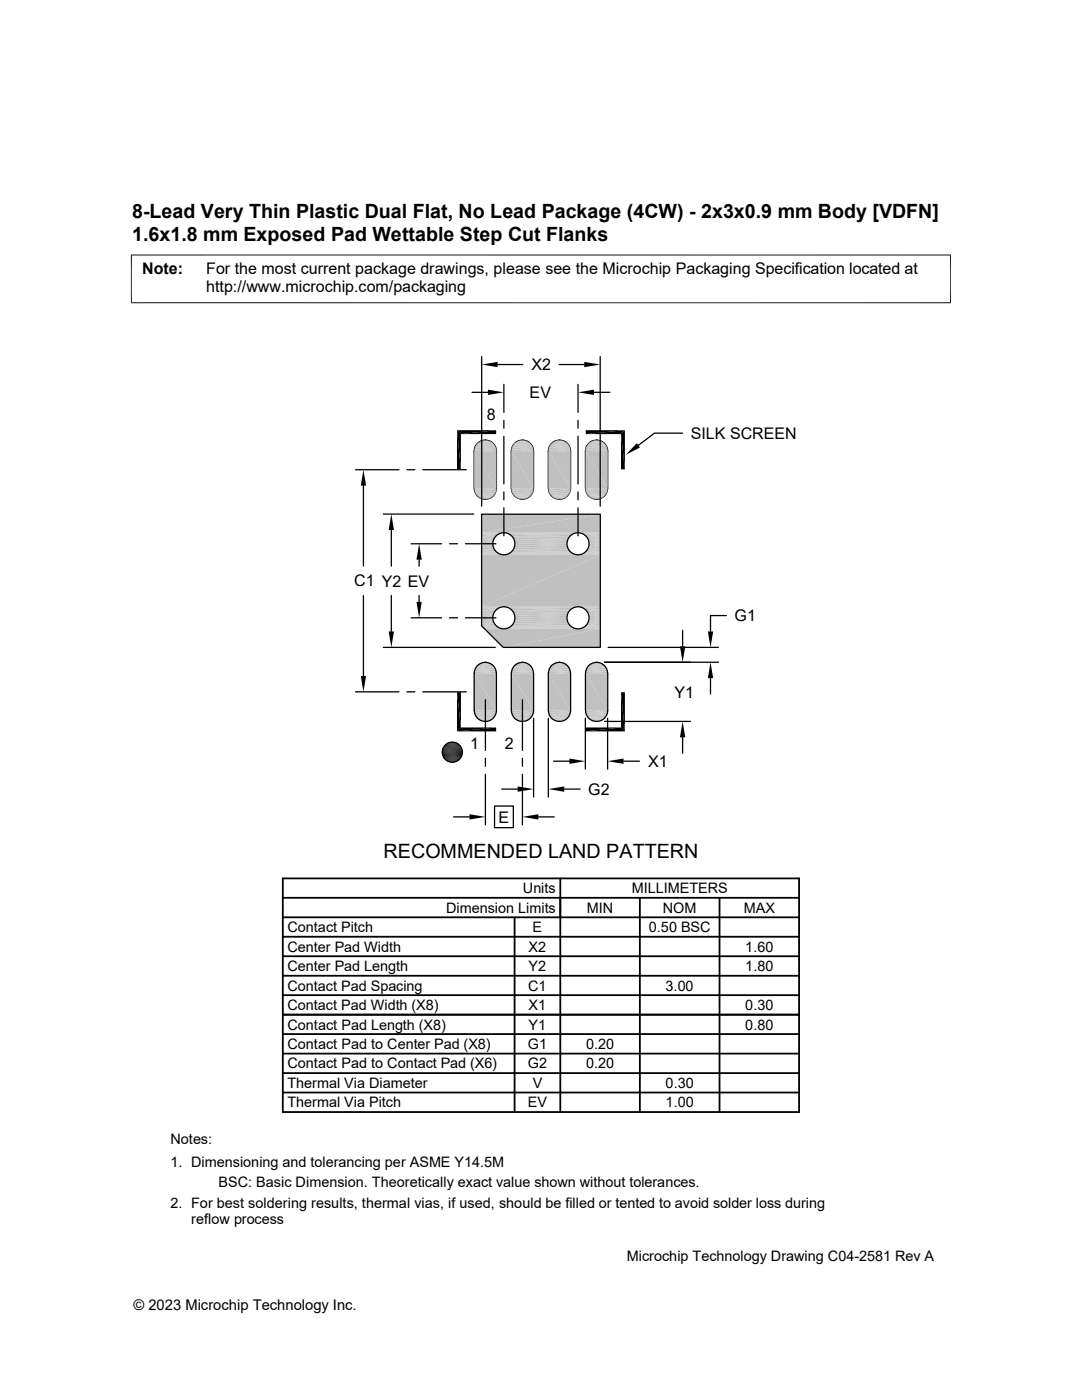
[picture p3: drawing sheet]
<svg xmlns="http://www.w3.org/2000/svg" width="216mm" height="279mm" viewBox="0 0 216 279" stroke-linecap="round" stroke-linejoin="round" font-family="sans-serif">
<path d="M99.1 97.4v-7.4a2.22 2.22 0 0 0-2.3-2.2 2.22 2.22 0 0 0-2.2 2.2v7.4a2.21 2.21 0 0 0 2.2 2.2 2.21 2.21 0 0 0 2.2-2.2M102 97.4v-7.4a2.22 2.22 0 0 1 2.2-2.2 2.22 2.22 0 0 1 2.3 2.2v7.4a2.21 2.21 0 0 1-2.2 2.2 2.21 2.21 0 0 1-2.3-2.2M109.4 97.4v-7.4a2.22 2.22 0 0 1 2.2-2.2 2.22 2.22 0 0 1 2.3 2.2v7.4a2.21 2.21 0 0 1-2.3 2.2 2.21 2.21 0 0 1-2.2-2.2M121.3 97.4v-7.4a2.22 2.22 0 0 0-2.3-2.2 2.22 2.22 0 0 0-2.2 2.2v7.4a2.21 2.21 0 0 0 2.2 2.2 2.21 2.21 0 0 0 2.2-2.2" fill="none" stroke="#000" stroke-width=".25"/>
<g fill="#000">
<path d="M96.8 87.8v.1zM96.8 87.8l.1 .1zM96.7 87.8l.1 .1zM96.9 87.8v.1zM104.2 87.8v.1zM104.2 87.8l.1 .1zM104.1 87.8l.1 .1zM104.3 87.8v.1zM111.5 87.8l.1 .1zM111.5 87.8l.2 .1zM111.6 87.8l.1 .1zM111.7 87.8v.1z"/>
<path d="M119 87.8v.1zM119 87.8l.1 .1zM118.9 87.8l.1 .1zM119.1 87.8v.1z"/>
</g>
<g fill="#c0c0c0">
<path d="M96.5 87.9h.7z"/>
<path d="M96.1 88l.4-.1 1.1 .1z"/>
<path d="M96.5 87.9l1.1 .1z"/>
</g>
<path d="M95.7 88.1h2.3" fill="none" stroke="#c0c0c0" stroke-width=".2"/>
<path d="M96.1 88h1.5l.4 .1z" fill="#c0c0c0"/>
<path d="M95.4 88.2h2.9" fill="none" stroke="#c0c0c0" stroke-width=".21"/>
<path d="M95.1 88.5h3.5" fill="none" stroke="#c0c0c0" stroke-width=".28"/>
<path d="M94.9 88.8h3.9" fill="none" stroke="#c0c0c0" stroke-width=".32"/>
<path d="M94.8 89.1h4.1" fill="none" stroke="#c0c0c0" stroke-width=".34"/>
<path d="M94.6 89.9h4.5M94.7 89.5h4.3" fill="none" stroke="#c0c0c0" stroke-width=".38"/>
<g fill="#c0c0c0">
<path d="M94.6 90l4.5 7.4h-4.5z"/>
<path d="M94.6 90h4.5v7.4z"/>
</g>
<path d="M94.6 97.6h4.5M94.7 98h4.3" fill="none" stroke="#c0c0c0" stroke-width=".38"/>
<path d="M94.8 98.4h4.1" fill="none" stroke="#c0c0c0" stroke-width=".36"/>
<path d="M94.9 98.7h3.9" fill="none" stroke="#c0c0c0" stroke-width=".32"/>
<path d="M95.1 99h3.5" fill="none" stroke="#c0c0c0" stroke-width=".28"/>
<path d="M95.4 99.3h2.9" fill="none" stroke="#c0c0c0" stroke-width=".21"/>
<path d="M95.7 99.4l1.9 .1h-1.5z" fill="#c0c0c0"/>
<path d="M95.7 99.4h2.3" fill="none" stroke="#c0c0c0" stroke-width=".2"/>
<g fill="#c0c0c0">
<path d="M96.5 99.6h.7z"/>
<path d="M96.1 99.5l1.1 .1z"/>
<path d="M96.1 99.5h1.5z"/>
<path d="M96.5 132.2h.7z"/>
<path d="M96.1 132.3h1.5z"/>
<path d="M96.5 132.2l1.1 .1z"/>
</g>
<path d="M95.7 132.4h2.3" fill="none" stroke="#c0c0c0" stroke-width=".2"/>
<path d="M96.1 132.3h1.5l.4 .2z" fill="#c0c0c0"/>
<path d="M95.4 132.6h2.9" fill="none" stroke="#c0c0c0" stroke-width=".21"/>
<path d="M95.1 132.8h3.5" fill="none" stroke="#c0c0c0" stroke-width=".28"/>
<path d="M94.9 133.1h3.9" fill="none" stroke="#c0c0c0" stroke-width=".32"/>
<path d="M94.8 133.4h4.1" fill="none" stroke="#c0c0c0" stroke-width=".36"/>
<path d="M94.6 134.2h4.5M94.7 133.8h4.3" fill="none" stroke="#c0c0c0" stroke-width=".38"/>
<g fill="#c0c0c0">
<path d="M94.6 134.4l4.5 7.4h-4.5z"/>
<path d="M94.6 134.4h4.5v7.4z"/>
</g>
<path d="M94.6 142h4.5M94.7 142.3h4.3" fill="none" stroke="#c0c0c0" stroke-width=".38"/>
<path d="M94.8 142.7h4.1" fill="none" stroke="#c0c0c0" stroke-width=".34"/>
<path d="M94.9 143h3.9" fill="none" stroke="#c0c0c0" stroke-width=".32"/>
<path d="M95.1 143.3h3.5" fill="none" stroke="#c0c0c0" stroke-width=".28"/>
<path d="M95.4 143.6h2.9" fill="none" stroke="#c0c0c0" stroke-width=".21"/>
<path d="M95.7 143.7l1.9 .1h-1.5z" fill="#c0c0c0"/>
<path d="M95.7 143.8h2.3" fill="none" stroke="#c0c0c0" stroke-width=".2"/>
<g fill="#c0c0c0">
<path d="M96.5 144h.7z"/>
<path d="M96.1 143.8l1.1 .2z"/>
<path d="M96.1 143.8h1.5l-.4 .2z"/>
<path d="M103.9 132.2h.7z"/>
<path d="M103.5 132.3h1.5z"/>
<path d="M103.9 132.2l1.1 .1z"/>
</g>
<path d="M103.1 132.4h2.2" fill="none" stroke="#c0c0c0" stroke-width=".2"/>
<path d="M103.5 132.3h1.5l.3 .2z" fill="#c0c0c0"/>
<path d="M102.8 132.6h2.9" fill="none" stroke="#c0c0c0" stroke-width=".21"/>
<path d="M102.5 132.8h3.4" fill="none" stroke="#c0c0c0" stroke-width=".28"/>
<path d="M102.3 133.1h3.9" fill="none" stroke="#c0c0c0" stroke-width=".32"/>
<path d="M102.2 133.4h4.1" fill="none" stroke="#c0c0c0" stroke-width=".36"/>
<path d="M102 134.2h4.5M102 133.8h4.4" fill="none" stroke="#c0c0c0" stroke-width=".38"/>
<g fill="#c0c0c0">
<path d="M102 134.4l4.5 7.4h-4.5z"/>
<path d="M102 134.4h4.5v7.4z"/>
</g>
<path d="M102 142h4.5M102 142.3h4.4" fill="none" stroke="#c0c0c0" stroke-width=".38"/>
<path d="M102.2 142.7h4.1" fill="none" stroke="#c0c0c0" stroke-width=".34"/>
<path d="M102.3 143h3.9" fill="none" stroke="#c0c0c0" stroke-width=".32"/>
<path d="M102.5 143.3h3.4" fill="none" stroke="#c0c0c0" stroke-width=".28"/>
<path d="M102.8 143.6h2.9" fill="none" stroke="#c0c0c0" stroke-width=".21"/>
<path d="M103.1 143.7l1.9 .1h-1.5z" fill="#c0c0c0"/>
<path d="M103.1 143.8h2.2" fill="none" stroke="#c0c0c0" stroke-width=".2"/>
<g fill="#c0c0c0">
<path d="M103.9 144h.7z"/>
<path d="M103.5 143.8l1.1 .2z"/>
<path d="M103.5 143.8h1.5l-.4 .2z"/>
<path d="M111.3 132.2h.7z"/>
<path d="M110.9 132.3h1.5z"/>
<path d="M111.3 132.2l1.1 .1z"/>
</g>
<path d="M110.5 132.4h2.3" fill="none" stroke="#c0c0c0" stroke-width=".2"/>
<path d="M110.9 132.3h1.5l.4 .2z" fill="#c0c0c0"/>
<path d="M110.2 132.6h2.9" fill="none" stroke="#c0c0c0" stroke-width=".21"/>
<path d="M109.9 132.8h3.4" fill="none" stroke="#c0c0c0" stroke-width=".28"/>
<path d="M109.7 133.1h3.9" fill="none" stroke="#c0c0c0" stroke-width=".32"/>
<path d="M109.6 133.4h4.1" fill="none" stroke="#c0c0c0" stroke-width=".36"/>
<path d="M109.4 134.2h4.5M109.5 133.8h4.3" fill="none" stroke="#c0c0c0" stroke-width=".38"/>
<g fill="#c0c0c0">
<path d="M109.4 134.4l4.5 7.4h-4.5z"/>
<path d="M109.4 134.4h4.5v7.4z"/>
</g>
<path d="M109.4 142h4.5M109.5 142.3h4.3" fill="none" stroke="#c0c0c0" stroke-width=".38"/>
<path d="M109.6 142.7h4.1" fill="none" stroke="#c0c0c0" stroke-width=".34"/>
<path d="M109.7 143h3.9" fill="none" stroke="#c0c0c0" stroke-width=".32"/>
<path d="M109.9 143.3h3.4" fill="none" stroke="#c0c0c0" stroke-width=".28"/>
<path d="M110.2 143.6h2.9" fill="none" stroke="#c0c0c0" stroke-width=".21"/>
<path d="M110.5 143.7l1.9 .1h-1.5z" fill="#c0c0c0"/>
<path d="M110.5 143.8h2.3" fill="none" stroke="#c0c0c0" stroke-width=".2"/>
<g fill="#c0c0c0">
<path d="M111.3 144h.7z"/>
<path d="M110.9 143.8l1.1 .2z"/>
<path d="M110.9 143.8h1.5l-.4 .2z"/>
<path d="M118.7 132.2h.7z"/>
<path d="M118.3 132.3h1.5z"/>
<path d="M118.7 132.2l1.1 .1z"/>
</g>
<path d="M117.9 132.4h2.2" fill="none" stroke="#c0c0c0" stroke-width=".2"/>
<path d="M118.3 132.3h1.5l.3 .2z" fill="#c0c0c0"/>
<path d="M117.6 132.6h2.9" fill="none" stroke="#c0c0c0" stroke-width=".21"/>
<path d="M117.3 132.8h3.4" fill="none" stroke="#c0c0c0" stroke-width=".28"/>
<path d="M117.1 133.1h3.9" fill="none" stroke="#c0c0c0" stroke-width=".32"/>
<path d="M116.9 133.4h4.2" fill="none" stroke="#c0c0c0" stroke-width=".36"/>
<path d="M116.8 134.2h4.5M116.8 133.8h4.4" fill="none" stroke="#c0c0c0" stroke-width=".38"/>
<g fill="#c0c0c0">
<path d="M116.8 134.4l4.5 7.4h-4.5z"/>
<path d="M116.8 134.4h4.5v7.4z"/>
</g>
<path d="M116.8 142h4.5M116.8 142.3h4.4" fill="none" stroke="#c0c0c0" stroke-width=".38"/>
<path d="M116.9 142.7h4.2" fill="none" stroke="#c0c0c0" stroke-width=".34"/>
<path d="M117.1 143h3.9" fill="none" stroke="#c0c0c0" stroke-width=".32"/>
<path d="M117.3 143.3h3.4" fill="none" stroke="#c0c0c0" stroke-width=".28"/>
<path d="M117.6 143.6h2.9" fill="none" stroke="#c0c0c0" stroke-width=".21"/>
<path d="M117.9 143.7l1.9 .1h-1.5z" fill="#c0c0c0"/>
<path d="M117.9 143.8h2.2" fill="none" stroke="#c0c0c0" stroke-width=".2"/>
<g fill="#c0c0c0">
<path d="M118.7 144h.7z"/>
<path d="M118.3 143.8l1.1 .2z"/>
<path d="M118.3 143.8h1.5l-.4 .2z"/>
<path d="M96.1 106.3l23.7-3.7v3.7z"/>
<path d="M96.1 102.6h23.7l-23.7 3.7z"/>
</g>
<path d="M96.1 110.6h3.8M96.1 106.4h4.2M96.1 106.5h3.8M96.1 110.7h4.2M100.8 106.4h14.3M100.8 110.7h14.3M101.2 110.6h13.5M101.2 106.5h13.5M115.5 106.4h4.3M115.5 110.7h4.3M116 106.5h3.8M116 110.6h3.8" fill="none" stroke="#c0c0c0" stroke-width=".2"/>
<path d="M96.1 106.6h3.4M101.5 106.6h12.8M116.3 106.6h3.5" fill="none" stroke="#c0c0c0" stroke-width=".21"/>
<path d="M96.1 106.9h3.1M96.1 110.1h3.1M101.9 106.9h12.1M101.9 110.1h12.1M116.7 106.9h3.1M116.7 110.1h3.1" fill="none" stroke="#c0c0c0" stroke-width=".28"/>
<path d="M96.1 107.2h2.8M102.2 107.2h11.5M117 107.2h2.8" fill="none" stroke="#c0c0c0" stroke-width=".34"/>
<path d="M96.1 109.5h2.6M96.1 107.5h2.6M102.4 109.5h11.1M102.4 107.5h11.1M117.2 107.5h2.6M117.2 109.5h2.6" fill="none" stroke="#c0c0c0" stroke-width=".36"/>
<path d="M96.1 107.9h2.4M96.1 108.3h2.3M96.1 109.1h2.4M96.1 108.7h2.3M102.6 107.9h10.7M102.6 109.1h10.7M102.7 108.3h10.5M102.7 108.7h10.5M117.4 107.9h2.4M117.4 109.1h2.4M117.5 108.3h2.3M117.5 108.7h2.3" fill="none" stroke="#c0c0c0" stroke-width=".4"/>
<path d="M96.1 109.8h2.8M102.2 109.8h11.5M117 109.8h2.8" fill="none" stroke="#c0c0c0" stroke-width=".32"/>
<path d="M96.1 110.4h3.4M101.5 110.4h12.8M116.3 110.4h3.5" fill="none" stroke="#c0c0c0" stroke-width=".23"/>
<g fill="#c0c0c0">
<path d="M96.1 121.1l23.7-10.4v10.4z"/>
<path d="M96.1 110.7h23.7l-23.7 10.4z"/>
</g>
<g fill="none" stroke="#c0c0c0" stroke-width=".2">
<path d="M96.1 125h3.1M96.1 121.1h4.2M96.1 124.9h2.9M96.1 121.2h3.8M96.5 125.4h3.4M96.6 125.5h3.7M100.8 121.1h14.3M100.8 125.5h14.3M101.2 125.4h13.5M101.2 121.2h13.5M115.5 121.1h4.3M115.5 125.5h4.3"/>
<path d="M116 121.2h3.8M116 125.4h3.8"/>
</g>
<path d="M96.1 121.4h3.4M101.5 121.4h12.8M116.3 121.4h3.5" fill="none" stroke="#c0c0c0" stroke-width=".23"/>
<path d="M96.1 121.7h3.1M101.9 121.7h12.1M101.9 124.9h12.1M116.7 121.7h3.1M116.7 124.9h3.1" fill="none" stroke="#c0c0c0" stroke-width=".28"/>
<path d="M96.1 122h2.8M102.2 122h11.5M117 122h2.8" fill="none" stroke="#c0c0c0" stroke-width=".32"/>
<path d="M96.1 124.3h2.6M96.1 122.3h2.6M102.4 124.3h11.1M102.4 122.3h11.1M117.2 122.3h2.6M117.2 124.3h2.6" fill="none" stroke="#c0c0c0" stroke-width=".36"/>
<path d="M96.1 122.7h2.4M96.1 123.1h2.3M96.1 123.9h2.4M96.1 123.5h2.3M102.6 122.7h10.7M102.6 123.9h10.7M102.7 123.1h10.5M102.7 123.5h10.5M117.4 122.7h2.4M117.4 123.9h2.4M117.5 123.1h2.3M117.5 123.5h2.3" fill="none" stroke="#c0c0c0" stroke-width=".4"/>
<path d="M96.1 124.6h2.8M102.2 124.6h11.5M117 124.6h2.8" fill="none" stroke="#c0c0c0" stroke-width=".34"/>
<path d="M96.3 125.2h3.2M101.5 125.2h12.8M116.3 125.2h3.5" fill="none" stroke="#c0c0c0" stroke-width=".21"/>
<g fill="#c0c0c0">
<path d="M100.4 129.2l19.4-3.7v3.7z"/>
<path d="M96.7 125.5h23.1l-19.4 3.7z"/>
<path d="M118.7 87.9h.7z"/>
<path d="M118.3 88l.4-.1 1.1 .1z"/>
<path d="M118.7 87.9l1.1 .1z"/>
</g>
<path d="M117.9 88.1h2.2" fill="none" stroke="#c0c0c0" stroke-width=".2"/>
<path d="M118.3 88h1.5l.3 .1z" fill="#c0c0c0"/>
<path d="M117.6 88.2h2.9" fill="none" stroke="#c0c0c0" stroke-width=".21"/>
<path d="M117.3 88.5h3.4" fill="none" stroke="#c0c0c0" stroke-width=".28"/>
<path d="M117.1 88.8h3.9" fill="none" stroke="#c0c0c0" stroke-width=".32"/>
<path d="M116.9 89.1h4.2" fill="none" stroke="#c0c0c0" stroke-width=".34"/>
<path d="M116.8 89.9h4.5M116.8 89.5h4.4" fill="none" stroke="#c0c0c0" stroke-width=".38"/>
<g fill="#c0c0c0">
<path d="M116.8 90l4.5 7.4h-4.5z"/>
<path d="M116.8 90h4.5v7.4z"/>
</g>
<path d="M116.8 97.6h4.5M116.8 98h4.4" fill="none" stroke="#c0c0c0" stroke-width=".38"/>
<path d="M116.9 98.4h4.2" fill="none" stroke="#c0c0c0" stroke-width=".36"/>
<path d="M117.1 98.7h3.9" fill="none" stroke="#c0c0c0" stroke-width=".32"/>
<path d="M117.3 99h3.4" fill="none" stroke="#c0c0c0" stroke-width=".28"/>
<path d="M117.6 99.3h2.9" fill="none" stroke="#c0c0c0" stroke-width=".21"/>
<path d="M117.9 99.4l1.9 .1h-1.5z" fill="#c0c0c0"/>
<path d="M117.9 99.4h2.2" fill="none" stroke="#c0c0c0" stroke-width=".2"/>
<g fill="#c0c0c0">
<path d="M118.7 99.6h.7z"/>
<path d="M118.3 99.5l1.1 .1z"/>
<path d="M118.3 99.5h1.5z"/>
<path d="M111.3 87.9h.7z"/>
<path d="M110.9 88l.4-.1 1.1 .1z"/>
<path d="M111.3 87.9l1.1 .1z"/>
</g>
<path d="M110.5 88.1h2.3" fill="none" stroke="#c0c0c0" stroke-width=".2"/>
<path d="M110.9 88h1.5l.4 .1z" fill="#c0c0c0"/>
<path d="M110.2 88.2h2.9" fill="none" stroke="#c0c0c0" stroke-width=".21"/>
<path d="M109.9 88.5h3.4" fill="none" stroke="#c0c0c0" stroke-width=".28"/>
<path d="M109.7 88.8h3.9" fill="none" stroke="#c0c0c0" stroke-width=".32"/>
<path d="M109.6 89.1h4.1" fill="none" stroke="#c0c0c0" stroke-width=".34"/>
<path d="M109.4 89.9h4.5M109.5 89.5h4.3" fill="none" stroke="#c0c0c0" stroke-width=".38"/>
<g fill="#c0c0c0">
<path d="M109.4 90l4.5 7.4h-4.5z"/>
<path d="M109.4 90h4.5v7.4z"/>
</g>
<path d="M109.4 97.6h4.5M109.5 98h4.3" fill="none" stroke="#c0c0c0" stroke-width=".38"/>
<path d="M109.6 98.4h4.1" fill="none" stroke="#c0c0c0" stroke-width=".36"/>
<path d="M109.7 98.7h3.9" fill="none" stroke="#c0c0c0" stroke-width=".32"/>
<path d="M109.9 99h3.4" fill="none" stroke="#c0c0c0" stroke-width=".28"/>
<path d="M110.2 99.3h2.9" fill="none" stroke="#c0c0c0" stroke-width=".21"/>
<path d="M110.5 99.4l1.9 .1h-1.5z" fill="#c0c0c0"/>
<path d="M110.5 99.4h2.3" fill="none" stroke="#c0c0c0" stroke-width=".2"/>
<g fill="#c0c0c0">
<path d="M111.3 99.6h.7z"/>
<path d="M110.9 99.5l1.1 .1z"/>
<path d="M110.9 99.5h1.5z"/>
<path d="M103.9 87.9h.7z"/>
<path d="M103.5 88l.4-.1 1.1 .1z"/>
<path d="M103.9 87.9l1.1 .1z"/>
</g>
<path d="M103.1 88.1h2.2" fill="none" stroke="#c0c0c0" stroke-width=".2"/>
<path d="M103.5 88h1.5l.3 .1z" fill="#c0c0c0"/>
<path d="M102.8 88.2h2.9" fill="none" stroke="#c0c0c0" stroke-width=".21"/>
<path d="M102.5 88.5h3.4" fill="none" stroke="#c0c0c0" stroke-width=".28"/>
<path d="M102.3 88.8h3.9" fill="none" stroke="#c0c0c0" stroke-width=".32"/>
<path d="M102.2 89.1h4.1" fill="none" stroke="#c0c0c0" stroke-width=".34"/>
<path d="M102 89.9h4.5M102 89.5h4.4" fill="none" stroke="#c0c0c0" stroke-width=".38"/>
<g fill="#c0c0c0">
<path d="M102 90l4.5 7.4h-4.5z"/>
<path d="M102 90h4.5v7.4z"/>
</g>
<path d="M102 97.6h4.5M102 98h4.4" fill="none" stroke="#c0c0c0" stroke-width=".38"/>
<path d="M102.2 98.4h4.1" fill="none" stroke="#c0c0c0" stroke-width=".36"/>
<path d="M102.3 98.7h3.9" fill="none" stroke="#c0c0c0" stroke-width=".32"/>
<path d="M102.5 99h3.4" fill="none" stroke="#c0c0c0" stroke-width=".28"/>
<path d="M102.8 99.3h2.9" fill="none" stroke="#c0c0c0" stroke-width=".21"/>
<path d="M103.1 99.4l1.9 .1h-1.5z" fill="#c0c0c0"/>
<path d="M103.1 99.4h2.2" fill="none" stroke="#c0c0c0" stroke-width=".2"/>
<g fill="#c0c0c0">
<path d="M103.9 99.6h.7z"/>
<path d="M103.5 99.5l1.1 .1z"/>
<path d="M103.5 99.5h1.5z"/>
</g>
<g fill="none" stroke="#000" stroke-width=".25">
<path d="M94.2 78.3h3.2M96.1 71.2v29.8M99.3 72.7h5M100.5 76.7v5.6M111.6 72.7h5M115.3 76.7v5.6M118.5 78.3h3.2M119.8 71.2v29.8M70.9 93.7h8.7M72.5 96.9v16M81.2 93.7h1.6M84.4 93.7h8.6"/>
<path d="M100.5 83.9v1.6M100.5 87.1v9.5M100.5 98.2v1.6M115.3 83.9v1.6M115.3 87.1v9.5M115.3 98.2v1.6M136.2 86.4h-5.6l-3.2 2.5M72.5 118.9v16M76.5 102.6h18M78.1 105.8v7.2M78.1 118.8v7.2M82 108.5h6.1"/>
<path d="M83.6 111.7v1.3M83.6 118.8v1.3M89.7 108.5h1.6M92.9 108.5h6.1M96.1 102.6h23.7v26.6h-19.4l-4.3-4.3zM100.5 101.3v5.6M115.3 101.3v5.6M70.9 138.1h8.7M76.5 129.2h22.3M81.2 138.1h1.6M82 123.3h6.1M84.4 138.1h8.6"/>
<path d="M89.7 123.3h1.6M92.9 123.3h6.1M96.8 132.2h.1M96.9 139.7v10.1M99 134.4a2.2 2.2 0 0 0-2.2-2.2 2.2 2.2 0 0 0-2.2 2.2v7.4a2.22 2.22 0 0 0 2.2 2.2 2.22 2.22 0 0 0 2.3-2.2v-7.4M102 134.4v7.4M102 134.4a2.2 2.2 0 0 1 2.2-2.2 2.2 2.2 0 0 1 2.2 2.2l.1 7.4a2.21 2.21 0 0 1-2.2 2.2 2.21 2.21 0 0 1-2.3-2.2M104.2 132.2h.1M104.2 139.7v10.1M109.4 134.4v7.4M109.4 134.4a2.2 2.2 0 0 1 2.2-2.2 2.2 2.2 0 0 1 2.2 2.2l.1 7.4a2.21 2.21 0 0 1-2.3 2.2 2.21 2.21 0 0 1-2.2-2.2M111.6 132.2h.1"/>
<path d="M119 132.2h.1M120.6 132.2h22.8M121.2 134.4a2.2 2.2 0 0 0-2.2-2.2 2.2 2.2 0 0 0-2.2 2.2v7.4a2.22 2.22 0 0 0 2.2 2.2 2.22 2.22 0 0 0 2.3-2.2v-7.4M121.3 129.2h22.1M136.2 125.8v3.2M141.8 135.3v3.2M144.9 122.9h-3.1v3.1M96.9 151.3v1.6M96.9 154.5v10.1M100.1 157.5h3.2M104.2 151.3v1.6M104.2 154.5v10.1"/>
<path d="M106.5 143.4v15.7M109.4 143.4v15.7M110.4 151.9h3.2M112.6 157.5h3.2M116.8 143.4v10.1M120.6 144h17.2M121.2 143.4v10.1M124.4 151.9h3.2M136.2 147.2v3.1M90.5 163h3.2M98.7 160.9h3.7v4.3h-3.7zM107.4 163h3.2"/>
<circle cx="100.5" cy="108.5" r="2.2"/>
<circle cx="115.3" cy="108.5" r="2.2"/>
<circle cx="100.5" cy="123.3" r="2.2"/>
<circle cx="115.3" cy="123.3" r="2.2"/>
<circle cx="90.3" cy="150.1" r="2.01"/>
</g>
<g fill="none" stroke="#000" stroke-width=".36">
<path d="M56.4 179.2h103M56.4 175.3h103v46.6h-103zM111.8 175.3v46.6M127.7 179.2v42.7M143.6 179.2v42.7M56.4 183.1h103M56.4 190.8h103M56.4 186.9h103M56.4 194.7h103M56.4 198.6h103M102.7 183.1v38.8M56.4 202.5h103"/>
<path d="M56.4 214.2h103M56.4 206.4h103M56.4 218h103M56.4 210.3h103"/>
</g>
<g fill="#000">
<path d="M97.4 77.8l3.1 .5-3.1 .5zM96.1 72.7l3.2-.5v1.1zM116.6 72.2l3.2 .5-3.2 .6zM115.3 78.3l3.2-.5v1zM72.5 93.7l.5 3.2h-1zM91.2 85.9l.8 7.8h-.8zM91.2 85.9l.8 .7v7.1zM92 86.6l7-.7v.7zM91.2 85.9h7.8l-7 .7zM116.9 85.9h7.8l-7.8 .7zM116.9 86.6l7.8-.7-.8 .7zM123.9 86.6l.8 7.1h-.8z"/>
<path d="M123.9 86.6l.8-.7v7.8zM127.1 88.5l.6 .8-2.9 1.5zM78.1 102.6l.5 3.2h-1zM83.6 108.5l.6 3.2h-1.1zM72 134.9h1l-.5 3.2zM77.6 126h1l-.5 3.2zM83.1 120.1h1.1l-.6 3.2zM135.7 129h1l-.5 3.2zM141.8 132.2l.5 3.1h-1.1zM141.2 126h1.1l-.5 3.2zM89.2 151.9l1.9 .1zM89.4 148.3l1.8 .1z"/>
<path d="M89.4 152h1.5zM89.4 152h1.7zM89.4 148.3h1.7zM89.6 148.2l1.5 .1zM89.6 152l1.1 .1zM89.6 152h1.3zM89.6 148.2h1.3zM89.8 148.1l1.1 .1zM89.8 152.1h.7zM89.8 152.1h.9zM89.8 148.1h.9zM90 148.1h.7z"/>
<path d="M90 152.1h.5zM90 148.1h.5zM91.2 138.2l.8 7-.8 .8zM91.2 138.2h.8v7zM91.2 146l7.8-.8v.8zM92 145.2h7l-7.8 .8zM103.3 157l3.2 .5-3.2 .5zM109.4 157.5l3.2-.5v1zM113.6 151.4l3.2 .5-3.2 .5zM116.9 145.2h7l-7 .8zM116.9 146l7-.8 .8 .8zM123.9 138.2l.8 7.8-.8-.8z"/>
<path d="M121.2 151.9l3.2-.5v1zM123.9 138.2h.8v7.8zM136.2 144l.5 3.2h-1zM93.7 162.5l3.2 .5-3.2 .6zM104.2 163l3.2-.5v1.1z"/>
</g>
<g fill="none" stroke="#000" stroke-width=".2">
<path d="M26.1 50.9h163.7M26.2 50.8v9.7M189.7 50.8v9.7M26.1 60.4h163.7M88.2 149.8h4.1M88.2 150h4.1M88.2 150.2h4.1M88.2 150.4h4.1M88.3 150.6h3.9M88.3 149.6h3.9M88.3 149.4h3.9M88.3 150.8h3.9"/>
<path d="M88.4 151h3.7M88.4 149.3h3.7M88.5 149.1h3.6M88.5 151.1h3.6M88.6 151.3h3.4M88.6 148.9h3.4M88.6 148.8h3.2M88.6 151.4h3.2M88.8 151.6h2.9M88.8 148.7h2.9M88.9 148.5h2.7M88.9 151.7h2.7"/>
<path d="M89.1 151.8h2.3M89.1 148.4h2.3M89.2 148.3h2M89.2 151.9h2"/>
</g>
<g font-size="3.9">
<text x="26.4" y="43.5">8-Lead Very Thin Plastic Dual Flat, No Lead Package (4CW) - 2x3x0.9 mm Body [VDFN]</text>
<text x="26.4" y="48.1">1.6x1.8 mm Exposed Pad Wettable Step Cut Flanks</text>
<text x="76.5" y="171.2">RECOMMENDED LAND PATTERN</text>
</g>
<g font-size="3.2">
<text x="28.4" y="54.7">Note:</text>
<text x="41.1" y="58.3">http://www.microchip.com/packaging</text>
<text x="41.1" y="54.7">For the most current package drawings, please see the Microchip Packaging Specification located at</text>
<text x="106.1" y="73.9">X2</text>
<text x="97.1" y="83.8">8</text>
<text x="105.7" y="79.4">EV</text>
<text x="137.8" y="87.6">SILK SCREEN</text>
<text x="70.7" y="117">C1 Y2 EV</text>
<text x="146.6" y="124">G1</text>
<text x="134.6" y="139.2">Y1</text>
<text x="93.8" y="149.5">1</text>
<text x="100.7" y="149.5">2</text>
<text x="129.3" y="153.1">X1</text>
<text x="117.4" y="158.6">G2</text>
<text x="99.4" y="164.2">E</text>
</g>
<g font-size="2.9">
<text x="104.3" y="178.3">Units</text>
<text x="126" y="178.3">MILLIMETERS</text>
<text x="89" y="182.2">Dimension Limits</text>
<text x="117.1" y="182.2">MIN</text>
<text x="132.3" y="182.2">NOM</text>
<text x="148.4" y="182.2">MAX</text>
<text x="57.3" y="189.9">Center Pad Width</text>
<text x="57.3" y="186">Contact Pitch</text>
<text x="105.5" y="189.9">X2</text>
<text x="106.3" y="186">E</text>
<text x="129.5" y="186">0.50 BSC</text>
<text x="148.7" y="189.9">1.60</text>
<text x="57.3" y="197.7">Contact Pad Spacing</text>
<text x="57.3" y="193.8">Center Pad Length</text>
<text x="105.4" y="197.7">C1</text>
<text x="105.5" y="193.8">Y2</text>
<text x="132.8" y="197.7">3.00</text>
<text x="148.7" y="193.8">1.80</text>
<text x="57.3" y="201.6">Contact Pad Width (X8)</text>
<text x="105.5" y="201.6">X1</text>
<text x="148.7" y="201.6">0.30</text>
<text x="57.3" y="205.5">Contact Pad Length (X8)</text>
<text x="57.3" y="209.4">Contact Pad to Center Pad (X8)</text>
<text x="105.3" y="209.4">G1</text>
<text x="105.5" y="205.5">Y1</text>
<text x="116.9" y="209.4">0.20</text>
<text x="148.7" y="205.5">0.80</text>
<text x="57.3" y="213.2">Contact Pad to Contact Pad (X6)</text>
<text x="105.3" y="213.2">G2</text>
<text x="116.9" y="213.2">0.20</text>
<text x="57.3" y="217.1">Thermal Via Diameter</text>
<text x="57.3" y="221">Thermal Via Pitch</text>
<text x="105.3" y="221">EV</text>
<text x="106.3" y="217.1">V</text>
<text x="132.8" y="217.1">0.30</text>
<text x="132.8" y="221">1.00</text>
<text x="34" y="228.3">Notes:</text>
<text x="34" y="232.9">1. Dimensioning and tolerancing per ASME Y14.5M</text>
<text x="43.6" y="237">BSC: Basic Dimension. Theoretically exact value shown without tolerances.</text>
<text x="34" y="241">2. For best soldering results, thermal vias, if used, should be filled or tented to avoid solder loss during</text>
<text x="38.1" y="244.3">reflow process</text>
<text x="125.1" y="251.7">Microchip Technology Drawing C04-2581 Rev A</text>
<text x="26.6" y="261.3">© 2023 Microchip Technology Inc.</text>
</g>
</svg>
